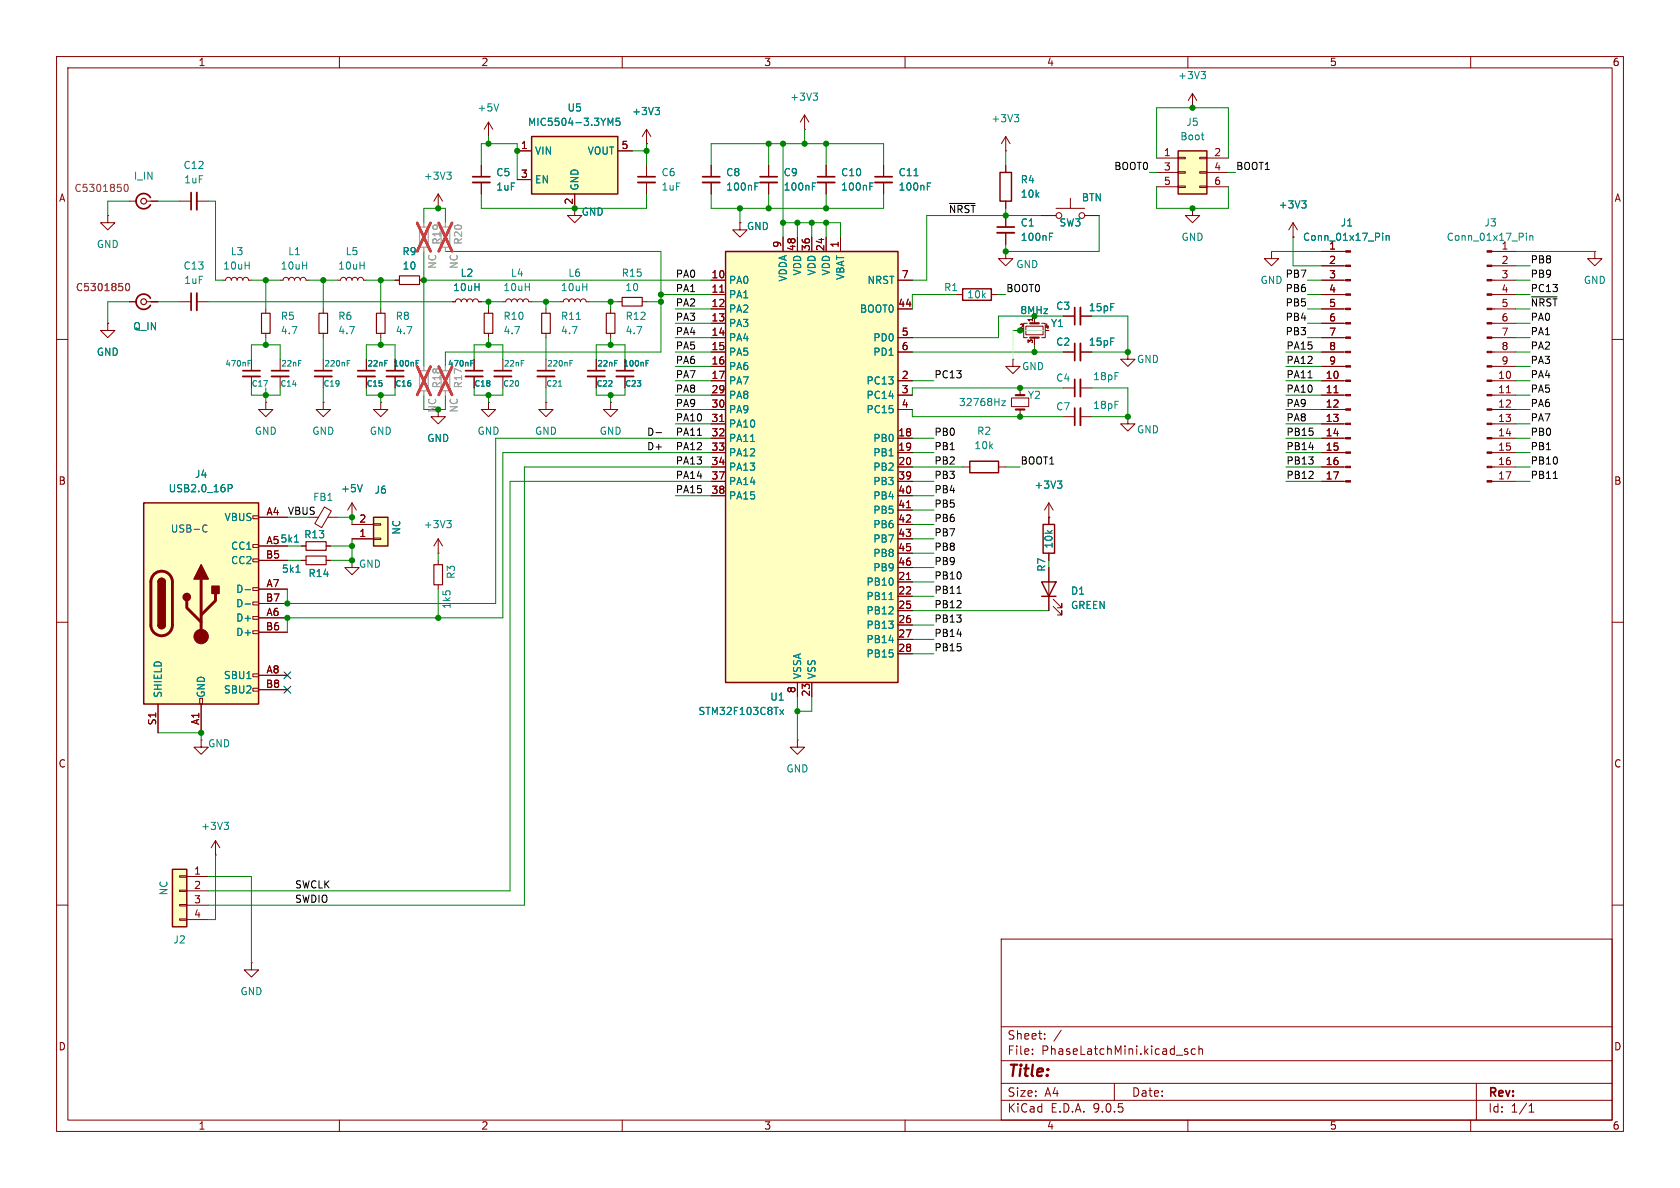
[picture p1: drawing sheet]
<svg xmlns="http://www.w3.org/2000/svg" width="297mm" height="210mm" viewBox="0 0 297 210" stroke-linecap="round" stroke-linejoin="round" font-family="sans-serif">
<g fill="none" stroke="#840000" stroke-width=".18">
<path d="M10 10h277v190h-277zM12 12h273v186h-273zM60 10v2M110 10v2M160 10v2M210 10v2M260 10v2M101.6 36.8v1.3h1.3l-1.3 1.3-1.3-1.3h1.3M135.9 29.2v2M135.9 32.3v2M142.2 22.9h.1M142.2 20.3l-.7 1.3"/>
<path d="M142.2 20.3l.8 1.3M142.2 20.3v2.6M146 29.2v2M146 32.3v2M228.6 39.4l-.8 1.2M228.6 39.4l.8 1.2M228.6 39.4v2.5M47 54.6v.8M47 58.9v.8M57.1 54.6v.8M57.1 58.9v.8M228.6 41.9h.1"/>
<path d="M10 60h2M49.5 63.5v2M49.5 66.5v2.1M57.1 63.5v2M57.1 66.5v2.1M67.3 71.1v1.3h1.3l-1.3 1.3-1.3-1.3h1.3M67.3 71.1h.1M96.5 71.1v1.3h1.3l-1.3 1.3-1.3-1.3h1.3M96.5 71.1h.1M96.5 63.5v2M96.5 66.5v2.1M285 60h2"/>
<path d="M185.4 91.4h.1M185.4 88.9v3.8M185.4 97.8v1.3M185.4 88.9l-.7 1.3M185.4 88.9l.8 1.3M10 110h2M285 110h2M141 130.8v1.3h1.2l-1.2 1.3-1.3-1.3h1.3M141 130.8h.1M10 160h2M177 166h108v32h-108zM285 160h2"/>
<path d="M60 198v2M110 198v2M160 198v2M177 194.5h108M177 191.5h108M177 187.5h108M177 181.5h108M182.5 186.3v.1M182.5 185.5v.1M184.7 183.6v.1M184.7 182.8v.1M187.6 182.1l-1.3 2"/>
<path d="M197 191.5v3M209.4 185.7l.6 .4-.2 .3-.4-.1M210 185.5l-.4-.1-.2 .2M210 198v2M211.3 185.5l-.4-.1-.3 .3v.4l.1 .2h.6M212 185.5l.2-.1 .3 .1 .1 .9M212 184.9v1.5M260 198v2M261 191.5v6.5M270.3 196.6h.9M270.3 195.5l.4-.4v1.5"/>
</g>
<path d="M134.4 31.2h3M144.5 31.2h3.1M48 65.5h3.1M55.6 65.5h3.1M95 65.5h3" fill="none" stroke="#840000" stroke-width=".3"/>
<path d="M134.4 32.3h3M144.5 32.3h3.1M48 66.5h3.1M55.6 66.5h3.1M95 66.5h3" fill="none" stroke="#840000" stroke-width=".33"/>
<g fill="none" stroke="#008484" stroke-width=".18">
<path d="M143.8 16.5h.7l-.4 .4M144.3 16.9l.2 .3v.3l-.2 .2M143.6 32.9h.4M143.6 32.3h.6M153.8 32.9h.4M153.8 32.3h.6M230.1 35.5h.8l-.4 .5M230.7 36l.2 .2v.3l-.2 .3M52.8 63.7h.5M61.4 63.7h.5M61.4 64.2h.3M98.7 68.3h.6"/>
<path d="M100.8 63.7h.4M100.8 64.2h.3M186.9 85h.8l-.4 .5M187.5 85.5l.2 .3v.3l-.2 .2"/>
</g>
<path d="M46.2 55.4h1.6v3.5h-1.6zM56.4 55.4h1.5v3.5h-1.5z" fill="none" stroke="#840000" stroke-width=".2"/>
<path d="M184.4 92.7h2v5.1h-2z" fill="none" stroke="#840000" stroke-width=".25"/>
<path d="M94 24.1h15.2v10.2h-15.2z" fill="#ffffc2"/>
<path d="M94 24.1h15.2v10.2h-15.2zM184.1 102.9h2.6l-1.3 2.5zM184.1 105.4h2.6" fill="none" stroke="#840000" stroke-width=".25"/>
<g fill="none" stroke="#840000" stroke-width=".18">
<path d="M85.1 29.2v2M85.1 32.3v2M86.4 21.6l-.8 1.3M86.4 21.6l.7 1.3M86.4 21.6v2.5M91.4 26.7h2.6M91.4 31.8h2.6M101.6 34.3v2.5M109.2 26.7h2.6M114.3 25.4h.1M114.3 22.9v2.5M114.3 29.2v2"/>
<path d="M114.3 32.3v2M114.3 22.9l-.8 1.2M114.3 22.9l.8 1.2M233.7 44.5h4.2M233.7 47h4.2M233.7 49.5h4.2M233.7 52.1h4.2M233.7 54.6h4.2M233.7 57.2h4.2M233.7 59.7h4.2M263.8 44.5h4.2M263.8 47h4.2"/>
<path d="M263.8 49.5h4.2M263.8 52.1h4.2M263.8 54.6h4.2M263.8 57.2h4.2M263.8 59.7h4.2M77.5 72.4v1.3h1.2l-1.2 1.2-1.3-1.2h1.3M86.4 71.1v1.3h1.2l-1.2 1.3-1.3-1.3h1.3M86.4 71.1h.1M179.1 63.5v1.3h1.2l-1.2 1.2-1.3-1.2h1.3M179.1 63.5h.1M233.7 62.2h4.2M233.7 64.8h4.2"/>
<path d="M233.7 67.3h4.2M233.7 69.9h4.2M233.7 72.4h4.2M233.7 74.9h4.2M233.7 77.5h4.2M235.8 69.4h.8M263.8 62.2h4.2M263.8 64.8h4.2M263.8 67.3h4.2M263.8 69.9h4.2M263.8 72.4h4.2M263.8 74.9h4.2"/>
<path d="M263.8 77.5h4.2M266.3 69.4h.7M77.5 97.8h.1M77.5 95.3l-.8 1.2M77.5 95.3l.7 1.2M77.5 95.3v2.5M233.7 80h4.2M233.7 82.6h4.2M233.7 85.1h4.2M263.8 80h4.2M263.8 82.6h4.2M263.8 85.1h4.2"/>
<path d="M185.4 100.3v7.7M186.2 107.2l1.5 1.5v-.7v.7h-.8M186.2 105.9l1.5 1.5v-.7v.7h-.8"/>
</g>
<g fill="none" stroke="#008484" stroke-width=".18">
<path d="M88.2 18.4l-.4 1.2M115.8 19h.8l-.4 .5M116.4 19.5l.2 .2v.3l-.2 .3M107.5 20.9l.4 .9 .4-.9v1.3M109.6 20.9h-.7v.6l.2-.1h.4l.1 .2v.4l-.2 .2-.5-.2M244.4 41.2v.1M244.4 41.6v.9M245 41.8l.2-.2 .3 .1 .1 .8M245 41.6v.9M269.8 41.2v.1M269.8 41.6v.9M270.4 41.6v.9"/>
<path d="M270.4 41.8l.2-.2 .3 .1 .1 .8M79 92h.8l-.5 .5M79.5 92.5l.3 .2v.3l-.3 .3"/>
</g>
<path d="M83.6 31.2h3M112.8 31.2h3" fill="none" stroke="#840000" stroke-width=".3"/>
<path d="M83.6 32.3h3M112.8 32.3h3" fill="none" stroke="#840000" stroke-width=".33"/>
<g fill="#840000" stroke="#840000" stroke-width=".18">
<path d="M262.9 44.3h.9v.3h-.9z"/>
<path d="M262.9 46.9h.9v.2h-.9z"/>
<path d="M262.9 49.4h.9v.3h-.9z"/>
<path d="M262.9 51.9h.9v.3h-.9z"/>
<path d="M262.9 54.5h.9v.2h-.9z"/>
<path d="M262.9 57h.9v.3h-.9z"/>
<path d="M262.9 59.6h.9v.2h-.9z"/>
<path d="M262.9 62.1h.9v.3h-.9z"/>
<path d="M262.9 64.6h.9v.3h-.9z"/>
<path d="M262.9 67.2h.9v.2h-.9z"/>
<path d="M262.9 69.7h.9v.3h-.9z"/>
<path d="M262.9 72.3h.9v.2h-.9z"/>
<path d="M262.9 74.8h.9v.3h-.9z"/>
<path d="M262.9 77.3h.9v.3h-.9z"/>
<path d="M262.9 79.9h.9v.2h-.9z"/>
<path d="M262.9 82.4h.9v.3h-.9z"/>
<path d="M262.9 85h.9v.2h-.9z"/>
<path d="M237.9 44.3h.9v.3h-.9z"/>
<path d="M237.9 46.9h.9v.2h-.9z"/>
<path d="M237.9 49.4h.9v.3h-.9z"/>
<path d="M237.9 51.9h.9v.3h-.9z"/>
<path d="M237.9 54.5h.9v.2h-.9z"/>
<path d="M237.9 57h.9v.3h-.9z"/>
<path d="M237.9 59.6h.9v.2h-.9z"/>
<path d="M237.9 62.1h.9v.3h-.9z"/>
<path d="M237.9 64.6h.9v.3h-.9z"/>
<path d="M237.9 67.2h.9v.2h-.9z"/>
<path d="M237.9 69.7h.9v.3h-.9z"/>
<path d="M237.9 72.3h.9v.2h-.9z"/>
<path d="M237.9 74.8h.9v.3h-.9z"/>
<path d="M237.9 77.3h.9v.3h-.9z"/>
<path d="M237.9 79.9h.9v.2h-.9z"/>
<path d="M237.9 82.4h.9v.3h-.9z"/>
<path d="M237.9 85h.9v.2h-.9z"/>
</g>
<path d="M66 91.4h2.6v5.1h-2.6z" fill="#ffffc2"/>
<path d="M66 91.4h2.6v5.1h-2.6zM171.4 81.5h5.1v2.1h-5.1z" fill="none" stroke="#840000" stroke-width=".25"/>
<g fill="none" stroke="#840000" stroke-width=".18">
<path d="M125.7 29.2v2M125.7 32.3v2M130.8 39.4v1.2h1.3l-1.3 1.3-1.3-1.3h1.3M130.8 39.4h.1M49.5 49.5h.5l.2-.3 .3-.2 .4 .2 .2 .3 .1-.3 .4-.2 .3 .2 .2 .3 .1-.3 .4-.2 .3 .2 .2 .3 .1-.3 .4-.2 .4 .2 .1 .3h.5M96.5 54.6v.8M96.5 58.9v.8M107.9 54.6v.8M107.9 58.9v.8M181.4 57.7h3v1.5h-3zM181.6 57.2h-.6v2.5h.6M182.9 55.9v1.3"/>
<path d="M182.9 59.7v1.3M184.1 57.2h.7v2.5h-.7M47 71.1v1.3h1.3l-1.3 1.3-1.3-1.3h1.3M47 71.1h.1M105.4 63.5v2M105.4 66.5v2.1M107.9 71.1v1.3h1.3l-1.3 1.3-1.2-1.3h1.2M107.9 71.1h.1M110.5 63.5v2M110.5 66.5v2.1M178.8 70.4h3.1v1.5h-3.1zM180.3 68.6v1.3"/>
<path d="M180.3 72.4v1.3M188 68.6h2M188 73.7h2M188 62.2h2M191 68.6h2M191 73.7h2M191 62.2h2M199.4 62.2v1.3h1.3l-1.3 1.3-1.3-1.3h1.3M199.4 62.2h.1M199.4 73.7v1.2h1.3l-1.3 1.3-1.3-1.3h1.3M199.4 73.7h.1M55.9 91.4h.4"/>
<path d="M57.4 89.6l1.2 .7-1.7 3-1.2-.7zM57.9 91.4h1.8M62.2 99.1v1.2h1.3l-1.3 1.3-1.2-1.3h1.2M62.2 99.1h.1M62.2 95.3h3.8M62.2 92.7h3.8M62.2 88.9l-.7 1.3M62.2 88.9l.8 1.3M62.2 88.9v2.5M66 95.1h1.3v.3h-1.3zM66 92.6h1.3v.2h-1.3zM77.5 99.1v.7"/>
<path d="M170.2 82.6h1.2M176.5 82.6h1.3M77.5 103.4v.7"/>
</g>
<path d="M95.8 55.4h1.5v3.5h-1.5zM107.2 55.4h1.5v3.5h-1.5zM76.7 99.8h1.5v3.6h-1.5z" fill="none" stroke="#840000" stroke-width=".2"/>
<path d="M124.2 31.2h3.1M103.9 65.5h3M109 65.5h3M190 60.7v3.1M190 67.1v3M190 72.1v3.1" fill="none" stroke="#840000" stroke-width=".3"/>
<path d="M124.2 32.3h3.1M103.9 66.5h3M109 66.5h3M191 60.7v3.1M191 67.1v3M191 72.1v3.1" fill="none" stroke="#840000" stroke-width=".33"/>
<path d="M182.1 57.2h1.5M182.1 59.7h1.5M179.6 72.4h1.5M179.6 69.9h1.5" fill="none" stroke="#840000" stroke-width=".38"/>
<path d="M133.5 32.9h.4M133.5 32.3h.6M101.9 56.5h.7M108.7 63.7h.4M114.2 63.7h.5M114.2 64.2h.3M177.1 70.9h.7l-.7 .8h.7M64 85.7l-.4 1.2" fill="none" stroke="#008484" stroke-width=".18"/>
<path d="M25.4 88.9h20.3v35.6h-20.3z" fill="#ffffc2"/>
<g fill="none" stroke="#840000" stroke-width=".18">
<path d="M44.7 91.2h1v.5h-1zM44.7 96.3h1v.5h-1zM44.7 98.8h1v.5h-1zM45.7 91.4h5.1M45.7 96.5h5.1M45.7 99.1h5.1M53.3 96.5h.8M53.3 99.1h.8M57.7 96.5h.7M57.7 99.1h.7M44.7 103.9h1v.5h-1zM44.7 106.4h1v.5h-1z"/>
<path d="M44.7 109h1v.5h-1zM44.7 111.5h1v.5h-1zM44.7 119.1h1v.5h-1zM45.7 104.1h5.1M45.7 106.7h5.1M45.7 109.2h5.1M45.7 111.8h5.1M45.7 119.4h5.1M27.9 124.5v5M35.3 123.4h.5v1.1h-.5zM35.6 130.8v1.3h1.2l-1.2 1.3-1.3-1.3h1.3M35.6 130.8h.1"/>
<path d="M35.6 124.5v5M44.7 121.7h1v.5h-1zM45.7 121.9h5.1M38.1 151.1h.1M38.1 148.6l-.8 1.3M38.1 148.6l.8 1.3M38.1 148.6v2.5M44.4 170.2v1.3h1.3l-1.3 1.2-1.2-1.2h1.2M44.4 170.2h.1"/>
</g>
<path d="M25.4 88.9h20.3v35.6h-20.3zM27.9 102.9a.64 .64 0 0 1 .7-.7 .64 .64 0 0 1 .6 .7M27.9 110.5a.64 .64 0 0 0 .7 .6 .64 .64 0 0 0 .6-.6" fill="none" stroke="#840000" stroke-width=".25"/>
<path d="M27.2 101.5a1.9 1.9 0 0 1 2.1-.4 1.9 1.9 0 0 1 1.2 1.8v7.6a1.91 1.91 0 0 1-1.9 1.9 1.91 1.91 0 0 1-1.9-1.9v-7.8l.1-.6zM33 106.2v1.2l2.6 2.6M35.6 102.4v10.1M38.1 104.9v1.3l-2.5 2.5" fill="none" stroke="#840000" stroke-width=".51"/>
<g fill="#840000" stroke="#840000" stroke-width=".25">
<path d="M27.9 102.9h1.3v7.6h-1.3z"/>
<path d="M28.1 102.4a.64 .64 0 0 1 .7-.1 .64 .64 0 0 1 .4 .6h-1.3z"/>
<path d="M27.9 110.5h1.3a.64 .64 0 0 1-.6 .6 .64 .64 0 0 1-.7-.6z"/>
<path d="M35.6 99.8l1.2 2.6h-2.5z"/>
<path d="M37.5 103.6h1.2v1.3h-1.2z"/>
<circle cx="33" cy="105.5" r=".63"/>
</g>
<circle cx="35.6" cy="112.5" r="1.27" fill="#840000" stroke="#840000" stroke-width=".18"/>
<path d="M40.3 85.7h.5l.3 .2-.2 .4h-.6M52.1 95.8h.7M43.3 104.2h1M43.3 106.8h1M52.3 101.2h.7M39.6 145.4h.8l-.4 .4M40.2 145.8l.2 .3v.3l-.2 .2" fill="none" stroke="#008484" stroke-width=".18"/>
<path d="M54.1 98.3h3.6v1.5h-3.6zM54.1 95.8h3.6v1.5h-3.6z" fill="none" stroke="#840000" stroke-width=".2"/>
<path d="M30.5 153.7h2.5v10.1h-2.5z" fill="#ffffc2"/>
<path d="M176.8 30.5h2v5.1h-2zM170.2 51.1h5.1v2h-5.1zM30.5 153.7h2.5v10.1h-2.5z" fill="none" stroke="#840000" stroke-width=".25"/>
<g fill="none" stroke="#840000" stroke-width=".18">
<path d="M19 38.1v1.3h1.3l-1.3 1.2-1.2-1.2h1.2M19 38.1h.1M77.5 36.8h.1M77.5 34.3l-.8 1.3M77.5 34.3l.7 1.3M77.5 34.3v2.5M156.2 29.2v2M156.2 32.3v2M177.8 26.7h.1M177.8 24.1v2.6M177.8 29.2v1.3M177.8 35.6v1.2"/>
<path d="M177.8 38.1v2M177.8 24.1l-.8 1.3M177.8 24.1l.8 1.3M184.1 38.1h2.6M186.7 36.8h5.1M189.2 35.1v1.7M191.8 38.1h2.5M210.8 36.8v1.3h1.3l-1.3 1.3-1.3-1.3h1.3M210.8 36.8h.1M19 57.2v1.2h1.3l-1.3 1.3-1.2-1.3h1.2M19 57.2h.1M22.9 53.3h1.2"/>
<path d="M25.9 53.3h2M31.7 53.3h2.1M34.8 53.3h2M39.4 49.5h.5l.1-.3 .4-.2 .3 .2 .2 .3 .1-.3 .4-.2 .4 .2 .1 .3 .2-.3 .3-.2 .4 .2 .1 .3 .2-.3 .3-.2 .4 .2 .1 .3h.5M59.7 49.5h.5l.1-.3 .4-.2 .4 .2 .1 .3 .2-.3 .3-.2 .4 .2 .1 .3 .2-.3 .3-.2 .4 .2 .1 .3 .2-.3 .4-.2 .3 .2 .2 .3h.5M67.3 54.6v.8M67.3 58.9v.8M69.8 49.5h.8M74.2 49.5h.7M80 53.3h.5l.2-.3 .3-.2 .4 .2 .1 .3 .2-.3 .3-.2 .4 .2 .1 .3 .2-.3 .4-.2 .3 .2 .2 .3 .1-.3 .4-.2 .3 .2 .2 .3h.5M86.4 54.6v.8M86.4 58.9v.8"/>
<path d="M88.9 53.3h.5l.2-.3 .3-.2 .4 .2 .1 .3 .2-.3 .3-.2 .4 .2 .1 .3 .2-.3 .3-.2 .4 .2 .2 .3 .1-.3 .4-.2 .3 .2 .2 .3h.5M99.1 53.3h.5l.1-.3 .4-.2 .3 .2 .2 .3 .1-.3 .4-.2 .3 .2 .2 .3 .1-.3 .4-.2 .4 .2 .1 .3 .2-.3 .3-.2 .4 .2 .1 .3h.5M109.2 53.3h.8M113.5 53.3h.8M168.9 52.1h1.3M175.3 52.1h1.2M177.8 44.5v1.2h1.3l-1.3 1.3-1.3-1.3h1.3M177.8 44.5h.1M177.8 41.1v2.1M188 55.9h2M191 55.9h2M281.9 44.5v1.2h1.3l-1.3 1.3-1.2-1.3h1.2"/>
<path d="M281.9 44.5h.1M44.4 63.5v2M44.4 66.5v2.1M57.1 71.1v1.3h1.3l-1.3 1.3-1.2-1.3h1.2M57.1 71.1h.1M64.8 63.5v2M64.8 66.5v2.1M69.8 63.5v2M69.8 66.5v2.1M83.8 63.5v2M83.8 66.5v2.1M88.9 63.5v2"/>
<path d="M88.9 66.5v2.1M31.7 154.8h1.3v.3h-1.3zM31.7 157.4h1.3v.2h-1.3zM31.7 159.9h1.3v.2h-1.3zM33 154.9h3.8M33 157.5h3.8M31.7 162.4h1.3v.3h-1.3zM33 160h3.8M33 162.6h3.8"/>
<circle cx="187.2" cy="38.1" r=".51"/>
<circle cx="191.3" cy="38.1" r=".51"/>
</g>
<g fill="none" stroke="#840000" stroke-width=".2">
<path d="M66.5 55.4h1.6v3.5h-1.6zM70.6 48.8h3.6v1.5h-3.6zM85.6 55.4h1.5v3.5h-1.5zM110 52.6h3.5v1.5h-3.5z"/>
<circle cx="25.4" cy="53.3" r=".51"/>
</g>
<path d="M74.2 40.1h1.5v3.6h-1.5zM78 40.1h1.5v3.6h-1.5zM74.2 65.5h1.5v3.6h-1.5zM78 65.5h1.5v3.6h-1.5z" fill="none" stroke="#a1a1a1" stroke-width=".2"/>
<path d="M74.9 39.4v.7M78.7 39.4v.7M74.9 43.7v.8M78.7 43.7v.8M74.9 64.8v.7M74.9 69.1v.8M78.7 64.8v.7M78.7 69.1v.8" fill="none" stroke="#a1a1a1" stroke-width=".18"/>
<path d="M73.8 39.4l2.3 5M76.1 39.4l-2.3 5M77.6 39.4l2.3 5M79.9 39.4l-2.3 5M73.8 64.8l2.3 5M76.1 64.8l-2.3 5M77.6 64.8l2.3 5M79.9 64.8l-2.3 5" fill="none" stroke="#ff2626" stroke-width=".46"/>
<g fill="none" stroke="#008484" stroke-width=".18">
<path d="M79 30.4h.8l-.5 .5M79.5 30.9l.3 .3v.3l-.3 .2M161.6 31.1h.7M163.9 32.9h.5M163.9 32.3h.6M179.3 20.3h.8l-.4 .4M179.9 20.7l.2 .3v.3l-.2 .2M185.5 41.8h.5M185.5 41.2h.6M43.9 64.2h.3M43.9 63.7h.4M68 63.7h.5"/>
<path d="M73.6 64.2h.3M73.6 63.7h.4M83.2 64.2h.4M83.2 63.7h.5M92.1 63.7h.5"/>
</g>
<path d="M154.7 31.2h3M26.6 52.7a1.35 1.35 0 0 0-2.1-.4 1.35 1.35 0 0 0 0 2.1 1.35 1.35 0 0 0 2.1-.4M33.8 51.8v3.1M176.3 40.1h3M190 54.4v3M42.9 65.5h3.1M63.2 65.5h3.1M68.3 65.5h3.1M82.3 65.5h3M87.4 65.5h3" fill="none" stroke="#840000" stroke-width=".3"/>
<path d="M154.7 32.3h3M34.8 51.8v3.1M176.3 41.1h3M191 54.4v3M42.9 66.5h3.1M63.2 66.5h3.1M68.3 66.5h3.1M82.3 66.5h3M87.4 66.5h3" fill="none" stroke="#840000" stroke-width=".33"/>
<path d="M22.3 50.2l.2-.1a.68 .68 0 0 1 .4 .6 .68 .68 0 0 1-.4 .7l-.2-.1-.1-.4z" fill="none" stroke="#840084" stroke-width=".18"/>
<path d="M128.3 44.5h30.4v76.2h-30.4z" fill="#ffffc2"/>
<path d="M128.3 44.5h30.4v76.2h-30.4z" fill="none" stroke="#840000" stroke-width=".25"/>
<g fill="none" stroke="#840000" stroke-width=".18">
<path d="M210.8 19.1h.1M210.8 16.5l-.7 1.3M210.8 16.5l.8 1.3M210.8 16.5v2.6M125.7 49.5h2.6M125.7 54.6h2.6M125.7 59.7h2.6M125.7 52.1h2.6M125.7 57.2h2.6M127.2 51.7h.8M138.4 41.9v2.6M141 41.9v2.6"/>
<path d="M143.5 41.9v2.6M146 41.9v2.6M148.6 41.9v2.6M158.7 49.5h2.6M158.7 54.6h2.6M158.7 59.7h2.6M125.7 62.2h2.6M125.7 67.3h2.6M125.7 69.9h2.6M125.7 72.4h2.6M125.7 77.5h2.6M125.7 64.8h2.6"/>
<path d="M125.7 74.9h2.6M127.2 74.5h.8M158.7 62.2h2.6M158.7 67.3h2.6M158.7 69.9h2.6M158.7 72.4h2.6M158.7 77.5h2.6M125.7 80h2.6M125.7 82.6h2.6M125.7 85.1h2.6M125.7 87.6h2.6M158.7 80h2.6"/>
<path d="M158.7 82.6h2.6M158.7 85.1h2.6M158.7 87.6h2.6M158.7 90.2h2.6M158.7 92.7h2.6M158.7 95.3h2.6M158.7 97.8h2.6M160.3 89.8h.7M158.7 100.3h2.6M158.7 102.9h2.6M158.7 105.4h2.6M158.7 108h2.6"/>
<path d="M158.7 110.5h2.6M158.7 113h2.6M158.7 115.6h2.6M160.3 102.5h.7M141 120.7v2.5M143.5 120.7v2.5"/>
</g>
<path d="M212.3 12.6h.8l-.4 .5M212.9 13.1l.2 .3v.3l-.2 .2M132.7 78h.7M157.2 106h.7M137.9 125.5l.6 .8M138.5 125.5l-.6 .8" fill="none" stroke="#008484" stroke-width=".18"/>
<path d="M208.3 26.7h5.1v7.6h-5.1z" fill="#ffffc2"/>
<path d="M208.3 26.7h5.1v7.6h-5.1z" fill="none" stroke="#840000" stroke-width=".25"/>
<g fill="none" stroke="#840000" stroke-width=".18">
<path d="M22.9 35.6h1.2M25.9 35.6h2M31.7 35.6h2.1M34.8 35.6h2M85.1 29.2v2M85.1 32.3v2M91.4 26.7h2.6M91.4 31.8h2.6M101.6 34.3v2.5M109.2 26.7h2.6M114.3 25.4h.1M125.7 29.2v2"/>
<path d="M125.7 32.3v2M130.8 39.4h.1M135.9 29.2v2M135.9 32.3v2M146 29.2v2M146 32.3v2M156.2 29.2v2M156.2 32.3v2M177.8 29.2v1.3M177.8 35.6v1.2M177.8 38.1v2M184.1 38.1h2.6"/>
<path d="M191.8 38.1h2.5M204.5 27.9h3.8M204.5 30.5h3.8M204.5 33h3.8M208.3 27.8h1.2v.3h-1.2zM208.3 30.4h1.2v.2h-1.2zM208.3 32.9h1.2v.2h-1.2zM212.1 27.8h1.3v.3h-1.3zM212.1 30.4h1.3v.2h-1.3zM212.1 32.9h1.3v.2h-1.3zM213.4 27.9h3.8M213.4 30.5h3.8"/>
<path d="M213.4 33h3.8M19 57.2h.1M22.9 53.3h1.2M26.7 53.3h1.2M69.8 49.5h.8M74.2 49.5h.7M80 53.3h.5M84.6 53.3h.5M125.7 49.5h2.6M125.7 54.6h2.6M125.7 59.7h2.6M125.7 52.1h2.6"/>
<path d="M125.7 57.2h2.6M127.2 51.7h.8M138.4 41.9v2.6M141 41.9v2.6M143.5 41.9v2.6M146 41.9v2.6M148.6 41.9v2.6M158.7 49.5h2.6M158.7 54.6h2.6M158.7 59.7h2.6M177.8 41.1v2.1M182.9 55.9v1.3"/>
<path d="M182.9 59.7v1.3M188 55.9h2M191 55.9h2M224.8 44.5v1.2h1.3l-1.3 1.3-1.3-1.3h1.3M224.8 44.5h.1M228.6 41.9h.1M233.7 49.5h3.8M233.7 54.6h3.8M233.7 59.7h3.8M233.7 52.1h3.8M233.7 57.2h3.8M233.7 44.5h3.8"/>
<path d="M233.7 47h3.8M64.8 63.5v2M64.8 66.5v2.1M69.8 63.5v2M69.8 66.5v2.1M83.8 63.5v2M83.8 66.5v2.1M105.4 63.5v2M105.4 66.5v2.1M110.5 63.5v2M110.5 66.5v2.1M125.7 62.2h2.6"/>
<path d="M125.7 67.3h2.6M125.7 69.9h2.6M125.7 72.4h2.6M125.7 77.5h2.6M125.7 64.8h2.6M125.7 74.9h2.6M127.2 74.5h.8M158.7 62.2h2.6M158.7 67.3h2.6M158.7 69.9h2.6M158.7 72.4h2.6M158.7 77.5h2.6"/>
<path d="M188 62.2h2M191 62.2h2M233.7 62.2h3.8M233.7 67.3h3.8M233.7 69.9h3.8M233.7 72.4h3.8M233.7 77.5h3.8M233.7 64.8h3.8M233.7 74.9h3.8M235.8 69.4h.8M45.7 91.4h5.1M45.7 96.5h5.1"/>
<path d="M45.7 99.1h5.1M53.3 96.5h.8M53.3 99.1h.8M57.7 96.5h.7M57.7 99.1h.7M62.2 95.3h3.8M62.2 92.7h3.8M125.7 80h2.6M125.7 82.6h2.6M125.7 85.1h2.6M125.7 87.6h2.6M158.7 95.3h2.6"/>
<path d="M158.7 92.7h2.6M158.7 80h2.6M158.7 82.6h2.6M158.7 85.1h2.6M158.7 87.6h2.6M158.7 90.2h2.6M158.7 97.8h2.6M160.3 89.8h.7M185.4 91.4h.1M185.4 91.4v1.3M185.4 97.8v1.3M233.7 80h3.8"/>
<path d="M233.7 82.6h3.8M233.7 85.1h3.8M45.7 104.1h5.1M45.7 106.7h5.1M45.7 109.2h5.1M45.7 111.8h5.1M45.7 119.4h5.1M158.7 100.3h2.6M158.7 102.9h2.6M158.7 105.4h2.6M158.7 108h2.6M158.7 110.5h2.6"/>
<path d="M158.7 113h2.6M158.7 115.6h2.6M160.3 102.5h.7M185.4 100.3v2.6M185.4 105.4v2.6M27.9 124.5v5M35.6 124.5v5M45.7 121.9h5.1M141 120.7v2.5M143.5 120.7v2.5"/>
</g>
<g fill="none" stroke="#008484" stroke-width=".18">
<path d="M115.8 19h.8l-.4 .5M116.4 19.5l.2 .2v.3l-.2 .3M107.5 20.9l.4 .9 .4-.9v1.3M109.6 20.9h-.7v.6l.2-.1h.4l.1 .2v.4l-.2 .2-.5-.2M133.5 32.9h.4M133.5 32.3h.6M143.6 32.9h.4M143.6 32.3h.6M153.8 32.9h.4M153.8 32.3h.6M161.6 31.1h.7M163.9 32.9h.5"/>
<path d="M163.9 32.3h.6M212.4 23.9h.4M212.7 24.7h.1M230.1 35.5h.8l-.4 .5M230.7 36l.2 .2v.3l-.2 .3M185.5 41.8h.5M185.5 41.2h.6M244.4 41.2v.1M244.4 41.6v.9M245 41.6v.9M245 41.8l.2-.2 .3 .1 .1 .8M68 63.7h.5"/>
<path d="M73.6 64.2h.3M73.6 63.7h.4M83.2 64.2h.4M83.2 63.7h.5M108.7 63.7h.4M114.2 64.2h.3M114.2 63.7h.5M132.7 78h.7M40.3 85.7h.5l.3 .2-.2 .4h-.6M52.1 95.8h.7M64 85.7l-.4 1.2M186.9 85h.8l-.4 .5"/>
<path d="M187.5 85.5l.2 .3v.3l-.2 .2M43.3 104.2h1M43.3 106.8h1M52.3 101.2h.7M157.2 106h.7M137.9 125.5l.6 .8M138.5 125.5l-.6 .8"/>
</g>
<path d="M24.1 35.6a1.35 1.35 0 0 0 1 1.3 1.35 1.35 0 0 0 1.5-.7M26.6 34.9a1.35 1.35 0 0 0-1.5-.6 1.35 1.35 0 0 0-1 1.3M33.8 34v3.1" fill="none" stroke="#840000" stroke-width=".3"/>
<path d="M34.8 34v3.1" fill="none" stroke="#840000" stroke-width=".33"/>
<circle cx="25.4" cy="35.6" r=".51" fill="none" stroke="#840000" stroke-width=".2"/>
<path d="M22.1 32.6h.1a.68 .68 0 0 1 .5 .6 .68 .68 0 0 1-.5 .7 .84 .84 0 0 1-.1-1.3zM22.3 50.2l.2-.1a.68 .68 0 0 1 .4 .6 .68 .68 0 0 1-.4 .7l-.2-.1-.1-.4z" fill="none" stroke="#840084" stroke-width=".18"/>
<path d="M167.9 36h4.5M270.7 52.5h4.6M116 76.5h.9M123.3 77h.7M231.2 66.8h.8M274.6 84.6h.7M169.2 104.9h.7" fill="none" stroke="#000" stroke-width=".18"/>
<g fill="none" stroke="#008400" stroke-width=".18">
<path d="M22.9 35.6h-3.9v2.5M27.9 35.6h3.8M36.8 35.6h1.3v13.9h1.3M74.9 39.4v-2.6h3.8v2.6M85.1 34.3v2.5h29.2v-2.5M85.1 29.2v-3.8h6.3v6.4M86.4 24.1v1.3M111.8 26.7h2.5M114.3 25.4v3.8M125.7 34.3v2.5h30.5v-2.5M125.7 29.2v-3.8h30.5v3.8M130.8 36.8v2.6"/>
<path d="M135.9 25.4v3.8M135.9 34.3v2.5M138.4 39.4h10.2v2.5M138.4 25.4v16.5M141 39.4v2.5M142.2 22.9v2.5M143.5 39.4v2.5M146 25.4v3.8M146 34.3v2.5M146 39.4v2.5M177.8 26.7v2.5M177.8 36.8v1.3"/>
<path d="M184.1 38.1h-20.3v11.4h-2.5M194.3 38.1v6.4h-16.5v-1.3M203.2 30.5h1.3M204.5 33v3.8h12.7v-3.8M204.5 27.9v-8.8h12.7v8.8M217.2 30.5h1.2M22.9 53.3h-3.9v3.9M27.9 53.3h3.8M36.8 53.3h43.2M44.4 49.5h5.1M47 49.5v5.1M47 59.7v1.3"/>
<path d="M54.6 49.5h5.1M57.1 49.5v5.1M57.1 59.7v3.8M64.8 49.5h5M67.3 49.5v5.1M67.3 59.7v1.3M74.9 49.5h50.8M74.9 44.5v20.3M78.7 44.5h38.1v17.7h-38.1v2.6M85.1 53.3h3.8M86.4 53.3v1.3M86.4 59.7v1.3"/>
<path d="M94 53.3h5.1M96.5 53.3v1.3M96.5 59.7v3.8M104.1 53.3h5.1M107.9 53.3v1.3M107.9 59.7v1.3M114.3 53.3h2.5M116.8 52.1h8.9M119.4 54.6h6.3M119.4 57.2h6.3M119.4 59.7h6.3M168.9 52.1h-7.6v2.5"/>
<path d="M176.5 52.1h1.3M179.1 58.4h1.2M188 55.9h-11.5v3.8h-15.2M193 55.9h6.4v6.3h-6.4M224.8 44.5h8.9M228.6 41.9v5.1h5.1M231.1 54.6h2.6M231.1 57.2h2.6M231.1 49.5h2.6M231.1 59.7h2.6M231.1 52.1h2.6M268 44.5h13.9"/>
<path d="M268 54.6h2.5M268 57.2h2.5M268 49.5h2.5M268 59.7h2.5M268 52.1h2.5M268 47h2.5M44.4 63.5v-2.5h5.1v2.5M44.4 68.6v1.3h5.1v-1.3M47 68.6v2.5M57.1 68.6v2.5M64.8 63.5v-2.5h5v2.5M64.8 68.6v1.3h5v-1.3"/>
<path d="M67.3 69.9v1.2M74.9 69.9v2.5h3.8v-2.5M83.8 63.5v-2.5h5.1v2.5M83.8 68.6v1.3h5.1v-1.3M86.4 69.9v1.2M96.5 68.6v2.5M105.4 63.5v-2.5h5.1v2.5M105.4 68.6v1.3h5.1v-1.3M107.9 69.9v1.2M119.4 69.9h6.3M119.4 74.9h6.3M119.4 64.8h6.3"/>
<path d="M119.4 62.2h6.3M119.4 67.3h6.3M119.4 72.4h6.3M125.7 77.5h-38.1v29.2h-36.8v-2.6M161.3 62.2h26.7M161.3 67.3h3.8M161.3 72.4v1.3h26.7M161.3 77.5h3.8M182.9 61v1.2M188 68.6h-26.7v1.3M193 68.6h6.4v5.1h-6.4M227.3 69.9h6.4"/>
<path d="M227.3 74.9h6.4M227.3 64.8h6.4M227.3 62.2h6.4M227.3 67.3h6.4M227.3 72.4h6.4M227.3 77.5h6.4M268 69.9h2.5M268 74.9h2.5M268 64.8h2.5M268 62.2h2.5M268 67.3h2.5M268 72.4h2.5"/>
<path d="M268 77.5h2.5M50.8 91.4h3.8M50.8 99.1h2.5M50.8 96.5h2.5M58.4 96.5h3.8M59.7 91.4h2.5v1.3M62.2 95.3v3.8h-3.8M77.5 97.8v1.3M119.4 87.6h6.3M125.7 80h-36.8v29.2h-38.1v2.6M125.7 82.6h-33v77.4h-55.9M125.7 85.1h-35.5v72.4h-53.4"/>
<path d="M161.3 80h3.8M161.3 82.6h8.9M161.3 87.6h3.8M161.3 95.3h3.8M161.3 85.1h3.8M161.3 92.7h3.8M161.3 97.8h3.8M161.3 90.2h3.8M177.8 82.6h2.5M227.3 80h6.4M227.3 82.6h6.4M227.3 85.1h6.4"/>
<path d="M268 80h2.5M268 82.6h2.5M268 85.1h2.5M77.5 104.1v5.1M161.3 100.3h3.8M161.3 113h3.8M161.3 115.6h3.8M161.3 110.5h3.8M161.3 108h24.1M161.3 102.9h3.8M161.3 105.4h3.8M27.9 129.5h7.7v1.3"/>
<path d="M141 123.2v7.6M143.5 123.2v2.5h-2.5M36.8 154.9h7.6v15.3M38.1 151.1v11.5h-1.3"/>
</g>
<path d="M185.4 58.4h-6.3v5.1" fill="none" stroke="#b7ffba" stroke-width=".18"/>
<path d="M50.2 118.8l1.2 1.2M51.4 118.8l-1.2 1.2M50.2 121.3l1.2 1.2M51.4 121.3l-1.2 1.2" fill="none" stroke="#000084" stroke-width=".18"/>
<path d="M36.1 92.8h.3l.2 .1M36.6 93.9l-.2 .2-.3-.1" fill="none" stroke="#0000c2" stroke-width=".18"/>
<path d="M74.9 39.4v.7M78.7 39.4v.7M74.9 43.7v.8M78.7 43.7v.8M74.9 64.8v.7M74.9 69.1v.8M78.7 64.8v.7M78.7 69.1v.8" fill="none" stroke="#a1a1a1" stroke-width=".18"/>
<path d="M73.8 39.4l2.3 5M76.1 39.4l-2.3 5M77.6 39.4l2.3 5M79.9 39.4l-2.3 5M73.8 64.8l2.3 5M76.1 64.8l-2.3 5M77.6 64.8l2.3 5M79.9 64.8l-2.3 5" fill="none" stroke="#ff2626" stroke-width=".46"/>
<g fill="#008400" stroke="#008400" stroke-width=".18">
<circle cx="47" cy="69.9" r=".46"/>
<circle cx="67.3" cy="69.9" r=".46"/>
<circle cx="67.3" cy="61" r=".46"/>
<circle cx="116.8" cy="52.1" r=".46"/>
<circle cx="116.8" cy="53.3" r=".46"/>
<circle cx="101.6" cy="36.8" r=".46"/>
<circle cx="91.4" cy="26.7" r=".46"/>
<circle cx="130.8" cy="36.8" r=".46"/>
<circle cx="86.4" cy="25.4" r=".46"/>
<circle cx="114.3" cy="26.7" r=".46"/>
<circle cx="62.2" cy="99.1" r=".46"/>
<circle cx="62.2" cy="96.5" r=".46"/>
<circle cx="62.2" cy="91.4" r=".46"/>
<circle cx="57.1" cy="49.5" r=".46"/>
<circle cx="47" cy="61" r=".46"/>
<circle cx="47" cy="49.5" r=".46"/>
<circle cx="96.5" cy="53.3" r=".46"/>
<circle cx="107.9" cy="53.3" r=".46"/>
<circle cx="50.8" cy="109.2" r=".46"/>
<circle cx="50.8" cy="106.7" r=".46"/>
<circle cx="77.5" cy="109.2" r=".46"/>
<circle cx="35.6" cy="129.5" r=".46"/>
<circle cx="67.3" cy="49.5" r=".46"/>
<circle cx="74.9" cy="49.5" r=".46"/>
<circle cx="77.5" cy="36.8" r=".46"/>
<circle cx="177.8" cy="44.5" r=".46"/>
<circle cx="177.8" cy="38.1" r=".46"/>
<circle cx="199.4" cy="62.2" r=".46"/>
<circle cx="210.8" cy="36.8" r=".46"/>
<circle cx="210.8" cy="19.1" r=".46"/>
<circle cx="86.4" cy="53.3" r=".46"/>
<circle cx="86.4" cy="61" r=".46"/>
<circle cx="107.9" cy="69.9" r=".46"/>
<circle cx="107.9" cy="61" r=".46"/>
<circle cx="86.4" cy="69.9" r=".46"/>
<circle cx="141" cy="125.7" r=".46"/>
<circle cx="180.3" cy="73.7" r=".46"/>
<circle cx="180.3" cy="68.6" r=".46"/>
<circle cx="180.3" cy="58.4" r=".46"/>
<circle cx="182.9" cy="62.2" r=".46"/>
<circle cx="199.4" cy="73.7" r=".46"/>
<circle cx="146" cy="25.4" r=".46"/>
<circle cx="146" cy="36.8" r=".46"/>
<circle cx="146" cy="39.4" r=".46"/>
<circle cx="135.9" cy="25.4" r=".46"/>
<circle cx="138.4" cy="39.4" r=".46"/>
<circle cx="135.9" cy="36.8" r=".46"/>
<circle cx="143.5" cy="39.4" r=".46"/>
<circle cx="141" cy="39.4" r=".46"/>
<circle cx="138.4" cy="25.4" r=".46"/>
<circle cx="142.2" cy="25.4" r=".46"/>
</g>
<text font-size="2.8" fill="#840000" x="178" y="190.9">Title:</text>
<g font-size="2.1" fill="#840000">
<text x="178" y="184">Sheet:</text>
<text x="178" y="186.7">File:</text>
<text x="184.1" y="186.7">PhaseLatchMini.kicad_sch</text>
<text x="178" y="196.9">KiCad</text>
<text x="178" y="194.1">Size:</text>
<text x="184.7" y="194.1">A4</text>
<text x="185.7" y="196.9">E.D.A.</text>
<text x="193.3" y="196.9">9.0.5</text>
<text x="200" y="194.1">Date:</text>
<text x="263" y="194.3">Rev:</text>
<text x="263" y="196.9">Id:</text>
<text x="267.1" y="196.9">1/1</text>
</g>
<g font-size="1.8" fill="#840000">
<text x="35" y="11.9">1</text>
<text x="85" y="11.9">2</text>
<text x="135" y="11.9">3</text>
<text x="185" y="11.9">4</text>
<text x="235" y="11.9">5</text>
<text x="285" y="11.9">6</text>
<text x="92" y="26.4">1</text>
<text x="109.8" y="26.4">5</text>
<text x="205.7" y="27.7">1</text>
<text x="214.6" y="27.7">2</text>
<text x="10.3" y="35.9">A</text>
<text x="92" y="31.5">3</text>
<text x="205.7" y="30.2">3</text>
<text x="205.7" y="32.8">5</text>
<text x="214.6" y="30.2">4</text>
<text x="214.6" y="32.8">6</text>
<text x="285.3" y="35.9">A</text>
<text x="101.3" y="36.3" transform="rotate(-90 101.3 36.3)">2</text>
<text x="138.2" y="43.9" transform="rotate(-90 138.2 43.9)">9</text>
<text x="140.7" y="44.5" transform="rotate(-90 140.7 44.5)">48</text>
<text x="143.3" y="44.5" transform="rotate(-90 143.3 44.5)">36</text>
<text x="145.8" y="44.5" transform="rotate(-90 145.8 44.5)">24</text>
<text x="148.3" y="43.9" transform="rotate(-90 148.3 43.9)">1</text>
<text x="234.9" y="44.2">1</text>
<text x="234.9" y="46.7">2</text>
<text x="265.4" y="46.7">2</text>
<text x="125.7" y="49.3">10</text>
<text x="125.7" y="51.8">11</text>
<text x="159.3" y="49.3">7</text>
<text x="234.9" y="49.3">3</text>
<text x="234.9" y="51.8">4</text>
<text x="265.4" y="49.3">3</text>
<text x="265.4" y="51.8">4</text>
<text x="125.7" y="54.4">12</text>
<text x="125.7" y="56.9">13</text>
<text x="125.7" y="59.4">14</text>
<text x="158.7" y="54.4">44</text>
<text x="159.3" y="59.4">5</text>
<text x="234.9" y="54.4">5</text>
<text x="234.9" y="56.9">6</text>
<text x="234.9" y="59.4">7</text>
<text x="265.4" y="54.4">5</text>
<text x="265.4" y="56.9">6</text>
<text x="265.4" y="59.4">7</text>
<text x="125.7" y="62">15</text>
<text x="125.7" y="64.5">16</text>
<text x="159.3" y="62">6</text>
<text x="234.9" y="62">8</text>
<text x="234.9" y="64.5">9</text>
<text x="265.4" y="62">8</text>
<text x="265.4" y="64.5">9</text>
<text x="125.7" y="67.1">17</text>
<text x="125.7" y="69.6">29</text>
<text x="159.3" y="67.1">2</text>
<text x="159.3" y="69.6">3</text>
<text x="234.3" y="67.1">10</text>
<text x="234.3" y="69.6">11</text>
<text x="264.8" y="67.1">10</text>
<text x="264.8" y="69.6">11</text>
<text x="125.7" y="72.1">30</text>
<text x="125.7" y="74.7">31</text>
<text x="125.7" y="77.2">32</text>
<text x="158.7" y="77.2">18</text>
<text x="159.3" y="72.1">4</text>
<text x="234.3" y="72.1">12</text>
<text x="234.3" y="74.7">13</text>
<text x="234.3" y="77.2">14</text>
<text x="264.8" y="72.1">12</text>
<text x="264.8" y="74.7">13</text>
<text x="264.8" y="77.2">14</text>
<text x="125.7" y="79.8">33</text>
<text x="125.7" y="82.3">34</text>
<text x="158.7" y="79.8">19</text>
<text x="158.7" y="82.3">20</text>
<text x="234.3" y="79.8">15</text>
<text x="234.3" y="82.3">16</text>
<text x="264.8" y="79.8">15</text>
<text x="264.8" y="82.3">16</text>
<text x="10.3" y="85.9">B</text>
<text x="125.7" y="84.8">37</text>
<text x="125.7" y="87.4">38</text>
<text x="158.7" y="84.8">39</text>
<text x="158.7" y="87.4">40</text>
<text x="158.7" y="89.9">41</text>
<text x="234.3" y="84.8">17</text>
<text x="264.8" y="84.8">17</text>
<text x="285.3" y="85.9">B</text>
<text x="47" y="91.2">A4</text>
<text x="63.4" y="95">1</text>
<text x="63.4" y="92.5">2</text>
<text x="158.7" y="92.5">42</text>
<text x="158.7" y="95">43</text>
<text x="46.9" y="98.8">B5</text>
<text x="47" y="96.3">A5</text>
<text x="158.7" y="97.5">45</text>
<text x="158.7" y="100.1">46</text>
<text x="46.9" y="106.4">B7</text>
<text x="47" y="103.9">A7</text>
<text x="158.7" y="102.6">21</text>
<text x="158.7" y="105.2">22</text>
<text x="158.7" y="107.7">25</text>
<text x="46.9" y="111.5">B6</text>
<text x="47" y="109">A6</text>
<text x="158.7" y="110.2">26</text>
<text x="158.7" y="112.8">27</text>
<text x="47" y="119.1">A8</text>
<text x="158.7" y="115.3">28</text>
<text x="46.9" y="121.7">B8</text>
<text x="140.7" y="122.6" transform="rotate(-90 140.7 122.6)">8</text>
<text x="143.3" y="123.2" transform="rotate(-90 143.3 123.2)">23</text>
<text x="27.7" y="128.3" transform="rotate(-90 27.7 128.3)">S1</text>
<text x="35.3" y="128.3" transform="rotate(-90 35.3 128.3)">A1</text>
<text x="10.3" y="135.9">C</text>
<text x="285.3" y="135.9">C</text>
<text x="34.2" y="154.7">1</text>
<text x="34.2" y="157.2">2</text>
<text x="34.2" y="159.8">3</text>
<text x="34.2" y="162.3">4</text>
<text x="10.3" y="185.9">D</text>
<text x="285.3" y="185.9">D</text>
<text x="35" y="199.9">1</text>
<text x="85" y="199.9">2</text>
<text x="135" y="199.9">3</text>
<text x="185" y="199.9">4</text>
<text x="235" y="199.9">5</text>
<text x="285" y="199.9">6</text>
</g>
<g font-size="1.8" fill="#008484">
<text x="208.2" y="14.2">+3V3</text>
<text x="84.3" y="19.9">+5V</text>
<text x="93.2" y="22.5">MIC5504-3.3YM5</text>
<text x="100.2" y="19.9">U5</text>
<text x="111.7" y="20.5">+3V3</text>
<text x="139.6" y="18">+3V3</text>
<text x="175.2" y="21.8">+3V3</text>
<text x="209.6" y="22.5">J5</text>
<text x="94.5" y="27.5">VIN</text>
<text x="103.8" y="27.5">VOUT</text>
<text x="208.6" y="25">Boot</text>
<text x="23.6" y="32">I_IN</text>
<text x="32.4" y="30.1">C12</text>
<text x="32.5" y="32.6">1uF</text>
<text x="74.8" y="32">+3V3</text>
<text x="87.6" y="31.3">C5</text>
<text x="87.6" y="33.9">1uF</text>
<text x="94.5" y="32.6">EN</text>
<text x="102.5" y="33.8" transform="rotate(-90 102.5 33.8)">GND</text>
<text x="116.8" y="31.3">C6</text>
<text x="116.8" y="33.9">1uF</text>
<text x="128.3" y="31.3">C8</text>
<text x="128.3" y="33.9">100nF</text>
<text x="138.4" y="31.3">C9</text>
<text x="138.4" y="33.9">100nF</text>
<text x="148.6" y="33.9">100nF</text>
<text x="148.6" y="31.3">C10</text>
<text x="158.8" y="33.9">100nF</text>
<text x="158.8" y="31.3">C11</text>
<text x="180.3" y="32.6">R4</text>
<text x="180.3" y="35.2">10k</text>
<text x="191.2" y="35.8">BTN</text>
<text x="102.7" y="38.3">GND</text>
<text x="131.9" y="40.9">GND</text>
<text x="180.3" y="40.2">C1</text>
<text x="187.2" y="40.2">SW3</text>
<text x="226" y="37.1">+3V3</text>
<text x="236.9" y="40.2">J1</text>
<text x="262.3" y="40.2">J3</text>
<text x="17" y="44">GND</text>
<text x="32.4" y="47.9">C13</text>
<text x="39.4" y="47.9">10uH</text>
<text x="40.7" y="45.3">L3</text>
<text x="49.5" y="47.9">10uH</text>
<text x="50.8" y="45.3">L1</text>
<text x="59.7" y="47.9">10uH</text>
<text x="61" y="45.3">L5</text>
<text x="71" y="45.3">R9</text>
<text x="71.1" y="47.9">10</text>
<text x="179.6" y="47.6">GND</text>
<text x="180.3" y="42.8">100nF</text>
<text x="208.8" y="42.8">GND</text>
<text x="230.3" y="42.8">Conn_01x17_Pin</text>
<text x="255.7" y="42.8">Conn_01x17_Pin</text>
<text x="265.4" y="44.2">1</text>
<text x="32.5" y="50.4">1uF</text>
<text x="80" y="51.7">10uH</text>
<text x="81.3" y="49.1">L2</text>
<text x="88.9" y="51.7">10uH</text>
<text x="90.2" y="49.1">L4</text>
<text x="99" y="51.7">10uH</text>
<text x="100.4" y="49.1">L6</text>
<text x="109.8" y="49.1">R15</text>
<text x="110.4" y="51.7">10</text>
<text x="128.8" y="50.4">PA0</text>
<text x="128.8" y="52.9">PA1</text>
<text x="139.3" y="49.9" transform="rotate(-90 139.3 49.9)">VDDA</text>
<text x="141.8" y="48.8" transform="rotate(-90 141.8 48.8)">VDD</text>
<text x="144.4" y="48.8" transform="rotate(-90 144.4 48.8)">VDD</text>
<text x="146.9" y="48.8" transform="rotate(-90 146.9 48.8)">VDD</text>
<text x="149.5" y="49.6" transform="rotate(-90 149.5 49.6)">VBAT</text>
<text x="153.3" y="50.4">NRST</text>
<text x="166.8" y="51.7">R1</text>
<text x="170.9" y="52.9">10k</text>
<text x="222.8" y="50.4">GND</text>
<text x="279.9" y="50.4">GND</text>
<text x="23.5" y="58.6">Q_IN</text>
<text x="49.5" y="56.7">R5</text>
<text x="49.5" y="59.3">4.7</text>
<text x="59.7" y="56.7">R6</text>
<text x="59.7" y="59.3">4.7</text>
<text x="69.9" y="56.7">R8</text>
<text x="69.9" y="59.3">4.7</text>
<text x="88.9" y="56.7">R10</text>
<text x="88.9" y="59.3">4.7</text>
<text x="99.1" y="56.7">R11</text>
<text x="99.1" y="59.3">4.7</text>
<text x="110.5" y="56.7">R12</text>
<text x="110.5" y="59.3">4.7</text>
<text x="128.8" y="55.5">PA2</text>
<text x="128.8" y="58">PA3</text>
<text x="151.9" y="55.5">BOOT0</text>
<text x="185.7" y="58">Y1</text>
<text x="186.6" y="55">C3</text>
<text x="192.4" y="55.2">15pF</text>
<text x="17" y="63.1">GND</text>
<text x="128.8" y="60.6">PA4</text>
<text x="128.8" y="63.1">PA5</text>
<text x="128.8" y="65.6">PA6</text>
<text x="154.3" y="60.6">PD0</text>
<text x="154.3" y="63.1">PD1</text>
<text x="180.6" y="65.6">GND</text>
<text x="186.6" y="61.3">C2</text>
<text x="192.4" y="61.3">15pF</text>
<text x="200.9" y="64.4">GND</text>
<text x="128.8" y="68.2">PA7</text>
<text x="128.8" y="70.7">PA8</text>
<text x="153.1" y="68.2">PC13</text>
<text x="153.1" y="70.7">PC14</text>
<text x="169.4" y="72">32768Hz</text>
<text x="181.6" y="70.7">Y2</text>
<text x="186.6" y="67.7">C4</text>
<text x="193.2" y="67.4">18pF</text>
<text x="45" y="77.1">GND</text>
<text x="55.1" y="77.1">GND</text>
<text x="65.3" y="77.1">GND</text>
<text x="84.3" y="77.1">GND</text>
<text x="94.5" y="77.1">GND</text>
<text x="105.9" y="77.1">GND</text>
<text x="128.8" y="73.3">PA9</text>
<text x="128.8" y="75.8">PA10</text>
<text x="153.1" y="73.3">PC15</text>
<text x="172.6" y="77.1">R2</text>
<text x="186.6" y="72.7">C7</text>
<text x="193.2" y="72.5">18pF</text>
<text x="200.9" y="76.8">GND</text>
<text x="75.4" y="78.3">GND</text>
<text x="128.8" y="78.3">PA11</text>
<text x="128.8" y="80.9">PA12</text>
<text x="128.8" y="83.4">PA13</text>
<text x="154.3" y="78.3">PB0</text>
<text x="154.3" y="80.9">PB1</text>
<text x="154.3" y="83.4">PB2</text>
<text x="172.2" y="79.6">10k</text>
<text x="29.7" y="87.2">USB2.0_16P</text>
<text x="34.4" y="84.7">J4</text>
<text x="55.3" y="88.7">FB1</text>
<text x="60.2" y="87.2">+5V</text>
<text x="66.1" y="87.5">J6</text>
<text x="128.8" y="86">PA14</text>
<text x="128.8" y="88.5">PA15</text>
<text x="154.3" y="86">PB3</text>
<text x="154.3" y="88.5">PB4</text>
<text x="182.8" y="86.6">+3V3</text>
<text x="39.6" y="92.3">VBUS</text>
<text x="53.7" y="95.4">R13</text>
<text x="71" y="94.6" transform="rotate(-90 71 94.6)">NC</text>
<text x="74.8" y="93.6">+3V3</text>
<text x="154.3" y="91">PB5</text>
<text x="154.3" y="93.6">PB6</text>
<text x="40.8" y="97.4">CC1</text>
<text x="40.8" y="99.9">CC2</text>
<text x="49.5" y="96.1">5k1</text>
<text x="49.7" y="101.4">5k1</text>
<text x="63.4" y="100.6">GND</text>
<text x="154.3" y="96.1">PB7</text>
<text x="154.3" y="98.7">PB8</text>
<text x="154.3" y="101.2">PB9</text>
<text x="185" y="101.2" transform="rotate(-90 185 101.2)">R7</text>
<text x="186.3" y="97.1" transform="rotate(-90 186.3 97.1)">10k</text>
<text x="41.7" y="105">D-</text>
<text x="41.7" y="107.5">D-</text>
<text x="54.4" y="102.2">R14</text>
<text x="79.9" y="107.7" transform="rotate(-90 79.9 107.7)">1k5</text>
<text x="80.6" y="102.4" transform="rotate(-90 80.6 102.4)">R3</text>
<text x="153.1" y="103.7">PB10</text>
<text x="153.1" y="106.3">PB11</text>
<text x="189.2" y="105.3">D1</text>
<text x="189.2" y="107.9">GREEN</text>
<text x="41.7" y="110.1">D+</text>
<text x="41.7" y="112.6">D+</text>
<text x="153.1" y="108.8">PB12</text>
<text x="153.1" y="111.4">PB13</text>
<text x="153.1" y="113.9">PB14</text>
<text x="153.1" y="116.4">PB15</text>
<text x="28.8" y="123.4" transform="rotate(-90 28.8 123.4)">SHIELD</text>
<text x="36.4" y="123.4" transform="rotate(-90 36.4 123.4)">GND</text>
<text x="39.5" y="120.2">SBU1</text>
<text x="39.5" y="122.8">SBU2</text>
<text x="136.1" y="124.1">U1</text>
<text x="141.8" y="120.1" transform="rotate(-90 141.8 120.1)">VSSA</text>
<text x="144.4" y="120.1" transform="rotate(-90 144.4 120.1)">VSS</text>
<text x="123.4" y="126.6">STM32F103C8Tx</text>
<text x="36.7" y="132.3">GND</text>
<text x="138.9" y="136.8">GND</text>
<text x="35.5" y="146.9">+3V3</text>
<text x="29.8" y="158.4" transform="rotate(-90 29.8 158.4)">NC</text>
<text x="30.6" y="167">J2</text>
<text x="42.4" y="176.1">GND</text>
</g>
<g font-size="1.8" fill="#840084">
<text x="13.1" y="34.1">C5301850</text>
<text x="13.3" y="51.7">C5301850</text>
</g>
<g font-size="1.8">
<text x="196.9" y="30.1">BOOT0</text>
<text x="218.4" y="30.1">BOOT1</text>
<text x="167.6" y="37.8">~{NRST}</text>
<text x="270.5" y="46.6">PB8</text>
<text x="119.4" y="49.2">PA0</text>
<text x="119.4" y="51.7">PA1</text>
<text x="177.8" y="51.7">BOOT0</text>
<text x="227.2" y="49.2">PB7</text>
<text x="227.2" y="51.7">PB6</text>
<text x="270.5" y="51.7">PC13</text>
<text x="270.5" y="49.2">PB9</text>
<text x="119.4" y="54.3">PA2</text>
<text x="119.4" y="59.3">PA4</text>
<text x="119.4" y="56.8">PA3</text>
<text x="227.2" y="56.8">PB4</text>
<text x="227.2" y="54.3">PB5</text>
<text x="227.2" y="59.3">PB3</text>
<text x="270.5" y="56.8">PA0</text>
<text x="270.5" y="59.3">PA1</text>
<text x="270.5" y="54.3">~{NRST}</text>
<text x="119.4" y="64.4">PA6</text>
<text x="119.4" y="61.9">PA5</text>
<text x="227.3" y="61.9">PA15</text>
<text x="227.3" y="64.4">PA12</text>
<text x="270.5" y="61.9">PA2</text>
<text x="270.5" y="64.4">PA3</text>
<text x="119.4" y="69.5">PA8</text>
<text x="119.4" y="67">PA7</text>
<text x="165.1" y="67">PC13</text>
<text x="227.3" y="69.5">PA10</text>
<text x="227.3" y="67">PA11</text>
<text x="270.5" y="69.5">PA5</text>
<text x="270.5" y="67">PA4</text>
<text x="114.3" y="77.1">D-</text>
<text x="119.4" y="77.1">PA11</text>
<text x="119.4" y="72">PA9</text>
<text x="119.4" y="74.6">PA10</text>
<text x="165.1" y="77.1">PB0</text>
<text x="227.3" y="74.6">PA8</text>
<text x="227.3" y="72">PA9</text>
<text x="227.3" y="77.1">PB15</text>
<text x="270.5" y="77.1">PB0</text>
<text x="270.5" y="74.6">PA7</text>
<text x="270.5" y="72">PA6</text>
<text x="114.3" y="79.7">D+</text>
<text x="119.4" y="79.7">PA12</text>
<text x="119.4" y="82.2">PA13</text>
<text x="165.1" y="82.2">PB2</text>
<text x="165.1" y="79.7">PB1</text>
<text x="180.3" y="82.2">BOOT1</text>
<text x="227.3" y="82.2">PB13</text>
<text x="227.3" y="79.7">PB14</text>
<text x="270.5" y="79.7">PB1</text>
<text x="270.5" y="82.2">PB10</text>
<text x="119.4" y="87.3">PA15</text>
<text x="119.4" y="84.7">PA14</text>
<text x="165.1" y="84.7">PB3</text>
<text x="165.1" y="89.8">PB5</text>
<text x="165.1" y="87.3">PB4</text>
<text x="227.3" y="84.7">PB12</text>
<text x="270.5" y="84.7">PB11</text>
<text x="50.8" y="91.1">VBUS</text>
<text x="165.1" y="92.4">PB6</text>
<text x="165.1" y="94.9">PB7</text>
<text x="165.1" y="100">PB9</text>
<text x="165.1" y="97.4">PB8</text>
<text x="165.1" y="105.1">PB11</text>
<text x="165.1" y="102.5">PB10</text>
<text x="165.1" y="107.6">PB12</text>
<text x="165.1" y="112.7">PB14</text>
<text x="165.1" y="110.1">PB13</text>
<text x="165.1" y="115.2">PB15</text>
<text x="52.1" y="157.1">SWCLK</text>
<text x="52.1" y="159.7">SWDIO</text>
</g>
<g font-size="1.8" fill="#a1a1a1">
<text x="77.3" y="47.6" transform="rotate(-90 77.3 47.6)">NC</text>
<text x="78.1" y="43.3" transform="rotate(-90 78.1 43.3)">R19</text>
<text x="81.1" y="47.6" transform="rotate(-90 81.1 47.6)">NC</text>
<text x="81.9" y="43.3" transform="rotate(-90 81.9 43.3)">R20</text>
<text x="78.1" y="68.7" transform="rotate(-90 78.1 68.7)">R18</text>
<text x="81.9" y="68.7" transform="rotate(-90 81.9 68.7)">R17</text>
<text x="81.1" y="73" transform="rotate(-90 81.1 73)">NC</text>
</g>
<g font-size="1.8" fill="#008400">
<text x="180.3" y="55.7">8MHz</text>
<text x="77.3" y="73" transform="rotate(-90 77.3 73)">NC</text>
</g>
<text font-size="1.8" fill="#0000c2" x="30.1" y="94.3">USB-C</text>
<g font-size="1.4" fill="#008484">
<text x="39.7" y="65">470nF</text>
<text x="49.6" y="65">22nF</text>
<text x="57.3" y="65">220nF</text>
<text x="64.8" y="65">22nF</text>
<text x="69.4" y="65">100nF</text>
<text x="79.1" y="65">470nF</text>
<text x="89" y="65">22nF</text>
<text x="96.6" y="65">220nF</text>
<text x="105.5" y="65">22nF</text>
<text x="110.1" y="65">100nF</text>
<text x="44.4" y="68.5">C17</text>
<text x="49.5" y="68.5">C14</text>
<text x="57.1" y="68.5">C19</text>
<text x="64.7" y="68.5">C15</text>
<text x="69.8" y="68.5">C16</text>
<text x="83.8" y="68.5">C18</text>
<text x="88.8" y="68.5">C20</text>
<text x="96.5" y="68.5">C21</text>
<text x="105.4" y="68.5">C22</text>
<text x="110.4" y="68.5">C23</text>
</g>
<g font-size="1.1" fill="#840000">
<text x="180.1" y="58.2">2</text>
<text x="182.6" y="57" transform="rotate(-90 182.6 57)">1</text>
<text x="184.6" y="58.2">4</text>
<text x="182.6" y="60.8" transform="rotate(-90 182.6 60.8)">3</text>
</g>
</svg>
